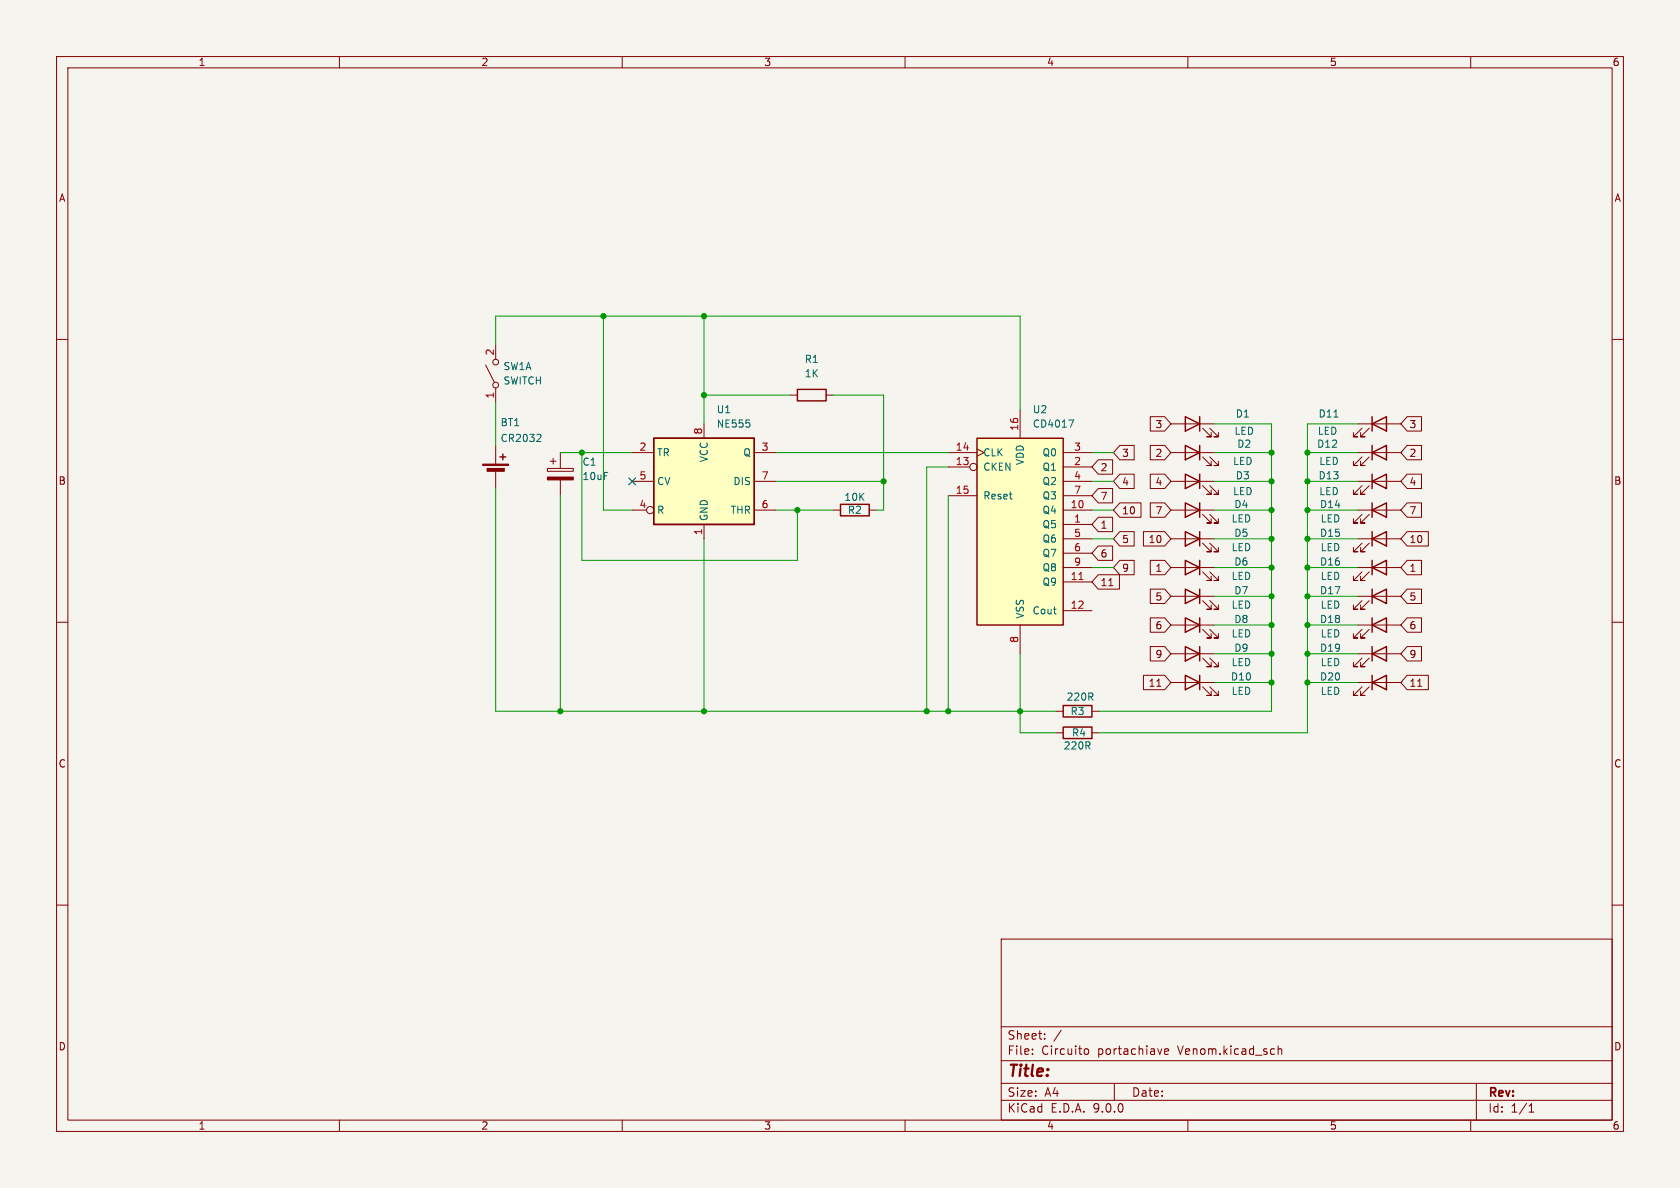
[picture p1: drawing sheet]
<svg xmlns="http://www.w3.org/2000/svg" width="297mm" height="210mm" viewBox="0 0 297 210" stroke-linecap="round" stroke-linejoin="round" font-family="sans-serif">
<path d="M0 0h297v210h-297z" fill="#f5f4ef" stroke="#f5f4ef" stroke-width=".18"/>
<g fill="none" stroke="#840000" stroke-width=".18">
<path d="M10 10h277v190h-277zM12 12h273v186h-273zM60 10v2M110 10v2M160 10v2M210 10v2M260 10v2M10 60h2M207 74.9h7.6M212.6 75.7l1.5 1.5h-.7h.7v-.7M213.9 75.7l1.5 1.5h-.8h.8v-.7M240 74.9h7.6"/>
<path d="M240.8 75.7l-1.5 1.5h.7h-.7v-.7M242.1 75.7l-1.6 1.5h.8h-.8v-.7M285 60h2M147.3 90.2h1.3M153.7 90.2h1.2M207 95.3h7.6M207 90.2h7.6M207 80h7.6M207 85.1h7.6M212.6 96l1.5 1.5h-.7h.7v-.7M212.6 80.8l1.5 1.5h-.7h.7v-.8M212.6 85.9l1.5 1.5h-.7h.7v-.8"/>
<path d="M212.6 90.9l1.5 1.6h-.7h.7v-.8M213.9 96l1.5 1.5h-.8h.8v-.7M213.9 80.8l1.5 1.5h-.8h.8v-.8M213.9 85.9l1.5 1.5h-.8h.8v-.8M213.9 90.9l1.5 1.6h-.8h.8v-.8M10 110h2M207 100.3h7.6M207 105.4h7.6M207 110.5h7.6M207 115.6h7.6M212.6 101.1l1.5 1.5h-.7h.7v-.7M212.6 106.2l1.5 1.5h-.7h.7v-.8"/>
<path d="M212.6 111.3l1.5 1.5h-.7h.7v-.8M212.6 116.3l1.5 1.6h-.7h.7v-.8M213.9 101.1l1.5 1.5h-.8h.8v-.7M213.9 106.2l1.5 1.5h-.8h.8v-.8M213.9 111.3l1.5 1.5h-.8h.8v-.8M213.9 116.3l1.5 1.6h-.8h.8v-.8M240 110.5h7.6M240.8 111.3l-1.5 1.5h.7h-.7v-.8M242.1 111.3l-1.6 1.5h.8h-.8v-.8M285 110h2M186.7 125.7h1.3M186.7 129.5h1.3"/>
<path d="M193 125.7h1.3M193 129.5h1.3M207 120.7h7.6M212.6 121.4l1.5 1.5h-.7h.7v-.7M213.9 121.4l1.5 1.5h-.8h.8v-.7M10 160h2M177 166h108v32h-108zM285 160h2M60 198v2M110 198v2M160 198v2M177 194.5h108"/>
<path d="M177 191.5h108M177 187.5h108M177 181.5h108M182.5 186.3v.1M182.5 185.5v.1M184.7 183.6v.1M184.7 182.8v.1M187.6 182.1l-1.3 2M191.8 185.5l.4-.1 .3 .3v.4l-.2 .2h-.5M197 191.5v3M205.9 185.9l.7-.1-.1-.3-.4-.1-.2 .2 .1 .7h.5M210 198v2"/>
<path d="M226 185.5l.2-.1 .3 .1 .1 .9M226 184.9v1.5M260 198v2M261 191.5v6.5M270.3 196.6h.9M270.3 195.5l.4-.4v1.5"/>
</g>
<g fill="none" stroke="#840000" stroke-width=".25">
<path d="M209.5 73.7l2.6 1.2-2.6 1.3zM209.5 78.7l2.6 1.3-2.6 1.3zM212.1 73.7v2.5M212.1 78.7v2.6M242.6 74.9l2.5-1.2v2.5zM242.6 73.7v2.5M148.6 89.2h5.1v2h-5.1zM209.5 94l2.6 1.3-2.6 1.2zM209.5 99.1l2.6 1.2-2.6 1.3zM209.5 83.8l2.6 1.3-2.6 1.3zM209.5 88.9l2.6 1.3-2.6 1.2zM212.1 83.8v2.6"/>
<path d="M212.1 88.9v2.5M212.1 94v2.5M212.1 99.1v2.5M209.5 104.1l2.6 1.3-2.6 1.3zM209.5 109.2l2.6 1.3-2.6 1.3zM209.5 114.3l2.6 1.3-2.6 1.2zM209.5 119.4l2.6 1.3-2.6 1.2zM212.1 104.1v2.6M212.1 109.2v2.6M212.1 114.3v2.5M212.1 119.4v2.5M242.6 110.5l2.5-1.3v2.6z"/>
<path d="M242.6 109.2v2.6M188 124.7h5v2h-5zM188 128.5h5v2.1h-5z"/>
</g>
<path d="M235.8 73.7h.8" fill="none" stroke="#006464" stroke-width=".18"/>
<path d="M172.7 77.5h15.3v33h-15.3z" fill="#ffffc2"/>
<g fill="none" stroke="#840000" stroke-width=".25">
<path d="M141 68.8h5v2.1h-5zM172.7 77.5h15.3v33h-15.3zM242.6 78.7v2.6M242.6 80l2.5-1.3v2.6zM242.6 95.3l2.5-1.3v2.5zM242.6 90.2l2.5-1.3v2.5zM242.6 85.1l2.5-1.3v2.6zM242.6 83.8v2.6M242.6 88.9v2.5M242.6 94v2.5M242.6 99.1v2.5M242.6 105.4l2.5-1.3v2.6z"/>
<path d="M242.6 100.3l2.5-1.2v2.5zM242.6 115.6l2.5-1.3v2.5zM242.6 104.1v2.6M242.6 114.3v2.5M242.6 119.4v2.5M242.6 120.7l2.5-1.3v2.5z"/>
</g>
<g fill="none" stroke="#840000" stroke-width=".18">
<path d="M139.7 69.9h1.3M146 69.9h1.3M172.7 79.4l1.3 .6-1.3 .6M180.3 72.4v5.1M96.8 82.8h4.5v.5h-4.5zM97.3 81.5h1M97.8 81v1M99.1 80v2.8M99.1 84.8v2.8M167.6 80h5.1M167.6 82.6h3.8M167.6 87.6h5.1"/>
<path d="M188 80h5M188 82.6h5M188 87.6h5M188 85.1h5M188 90.2h5M188 92.7h5M188 95.3h5M188 97.8h5M240 80h7.6M240 85.1h7.6M240 90.2h7.6M240 95.3h7.6"/>
<path d="M240.8 80.8l-1.5 1.5h.7h-.7v-.8M240.8 96l-1.5 1.5h.7h-.7v-.7M240.8 90.9l-1.5 1.6h.7h-.7v-.8M240.8 85.9l-1.5 1.5h.7h-.7v-.8M242.1 80.8l-1.6 1.5h.8h-.8v-.8M242.1 96l-1.6 1.5h.8h-.8v-.7M242.1 90.9l-1.6 1.6h.8h-.8v-.8M242.1 85.9l-1.6 1.5h.8h-.8v-.8M180.3 110.5v5.1M188 100.3h5M188 102.9h5M188 108h5"/>
<path d="M240 100.3h7.6M240 105.4h7.6M240 115.6h7.6M240.8 106.2l-1.5 1.5h.7h-.7v-.8M240.8 101.1l-1.5 1.5h.7h-.7v-.7M240.8 116.3l-1.5 1.6h.7h-.7v-.8M242.1 106.2l-1.6 1.5h.8h-.8v-.8M242.1 101.1l-1.6 1.5h.8h-.8v-.7M242.1 116.3l-1.6 1.6h.8h-.8v-.8M240 120.7h7.6M240.8 121.4l-1.5 1.5h.7h-.7v-.7M242.1 121.4l-1.6 1.5h.8h-.8v-.7"/>
<circle cx="172.1" cy="82.5" r=".63"/>
</g>
<path d="M190.7 102.5h.8" fill="none" stroke="#a90000" stroke-width=".18"/>
<path d="M188.9 74.2h.9l-.6 1.3" fill="none" stroke="#006464" stroke-width=".18"/>
<path d="M96.8 84.3h4.5v.5h-4.5z" fill="#840000" stroke="#840000" stroke-width=".18"/>
<path d="M115.6 77.5h17.7v15.2h-17.7z" fill="#ffffc2"/>
<path d="M115.6 77.5h17.7v15.2h-17.7zM88.4 80.8h1M88.9 80.3v1" fill="none" stroke="#840000" stroke-width=".25"/>
<g fill="none" stroke="#840000" stroke-width=".18">
<path d="M85.9 64.5l1.5 3.1M87.6 61v2.5M87.6 68.6v2.5M87.6 78.7v3.3M124.5 74.9v2.6M198 78.7h2.5v2.6h-2.5l-1.2-1.3zM203.4 73.7h2.5l1.1 1.2-1.1 1.3h-2.5zM203.4 78.7h2.5l1.1 1.3-1.1 1.3h-2.5zM248.8 73.7h2.5v2.5h-2.5l-1.2-1.3zM248.8 78.7h2.5v2.6h-2.5l-1.2-1.3zM87.6 83.1v3.3M111.8 80h3.8"/>
<path d="M111.8 85.1h3.8M111.8 90.2h2.5M124.5 92.7v2.6M133.3 80h3.9M133.3 85.1h3.9M133.3 90.2h3.9M194.2 91.4h2.5v2.6h-2.5l-1.2-1.3zM194.2 81.3h2.5v2.5h-2.5l-1.2-1.2zM194.2 86.4h2.5v2.5h-2.5l-1.2-1.3zM194.2 96.5h2.5v2.6h-2.5l-1.2-1.3zM198 94h2.5v2.5h-2.5l-1.2-1.2zM198 88.9h3.7v2.5h-3.7l-1.2-1.2z"/>
<path d="M198 83.8h2.5v2.6h-2.5l-1.2-1.3zM198 99.1h2.5v2.5h-2.5l-1.2-1.3zM202.1 94h3.8l1.1 1.3-1.1 1.2h-3.8zM203.4 88.9h2.5l1.1 1.3-1.1 1.2h-2.5zM203.4 83.8h2.5l1.1 1.3-1.1 1.3h-2.5zM203.4 99.1h2.5l1.1 1.2-1.1 1.3h-2.5zM248.8 94h3.7v2.5h-3.7l-1.2-1.2zM248.8 83.8h2.5v2.6h-2.5l-1.2-1.3zM248.8 88.9h2.5v2.5h-2.5l-1.2-1.2zM248.8 99.1h2.5v2.5h-2.5l-1.2-1.3zM194.2 101.6h3.7v2.5h-3.7l-1.2-1.2zM196 103.5h.7"/>
<path d="M202.1 119.4h3.8l1.1 1.3-1.1 1.2h-3.8zM203.4 109.2h2.5l1.1 1.3-1.1 1.3h-2.5zM203.4 104.1h2.5l1.1 1.3-1.1 1.3h-2.5zM203.4 114.3h2.5l1.1 1.3-1.1 1.2h-2.5zM248.8 109.2h2.5v2.6h-2.5l-1.2-1.3zM248.8 104.1h2.5v2.6h-2.5l-1.2-1.3zM248.8 119.4h3.7v2.5h-3.7l-1.2-1.2zM248.8 114.3h2.5v2.5h-2.5l-1.2-1.2zM204.5 121.3h.7M250.6 121.3h.8"/>
<circle cx="87.6" cy="64" r=".51"/>
<circle cx="87.6" cy="68.1" r=".51"/>
<circle cx="114.9" cy="90.2" r=".63"/>
</g>
<path d="M95.4 76.8l.2 .2v.3l-.7 .7h.7M132.5 74.8v.6" fill="none" stroke="#006464" stroke-width=".18"/>
<g fill="#840000" stroke="#840000" stroke-width=".18">
<path d="M85.3 82h4.6v.3h-4.6z"/>
<path d="M86.1 82.8h3.1v.5h-3.1z"/>
</g>
<g fill="none" stroke="#009600" stroke-width=".18">
<path d="M106.7 55.9v34.3h5.1M124.5 55.9v19M87.6 61v-5.1h92.7v16.5M87.6 71.1v7.6M124.5 69.9h15.2M147.3 69.9h8.9v20.3h-1.3M214.6 74.9h10.2v50.8h-30.5M240 74.9h-8.9v54.6h-36.8M87.6 86.4v39.3h99.1M99.1 80h12.7M99.1 87.6v38.1M102.9 80v19.1h38.1v-8.9"/>
<path d="M124.5 95.3v30.4M137.2 80h30.4M137.2 85.1h19M137.2 90.2h10.1M167.6 82.6h-3.8v43.1M167.6 87.6v38.1M193 80h3.8M193 85.1h3.8M193 90.2h3.8M193 95.3h3.8M214.6 80h10.2M214.6 85.1h10.2"/>
<path d="M214.6 90.2h10.2M214.6 95.3h10.2M231.1 80h8.9M231.1 85.1h8.9M231.1 90.2h8.9M231.1 95.3h8.9M180.3 115.6v13.9h6.4M193 100.3h3.8M214.6 100.3h10.2M214.6 105.4h10.2M214.6 115.6h10.2M214.6 110.5h10.2"/>
<path d="M231.1 100.3h8.9M231.1 105.4h8.9M231.1 115.6h8.9M231.1 110.5h8.9M214.6 120.7h10.2M231.1 120.7h8.9"/>
</g>
<path d="M111.2 84.5l1.2 1.2M112.4 84.5l-1.2 1.2" fill="none" stroke="#000084" stroke-width=".18"/>
<g fill="#009600" stroke="#009600" stroke-width=".18">
<circle cx="141" cy="90.2" r=".46"/>
<circle cx="167.6" cy="125.7" r=".46"/>
<circle cx="180.3" cy="125.7" r=".46"/>
<circle cx="163.8" cy="125.7" r=".46"/>
<circle cx="156.2" cy="85.1" r=".46"/>
<circle cx="224.8" cy="105.4" r=".46"/>
<circle cx="224.8" cy="110.5" r=".46"/>
<circle cx="224.8" cy="80" r=".46"/>
<circle cx="224.8" cy="90.2" r=".46"/>
<circle cx="224.8" cy="85.1" r=".46"/>
<circle cx="231.1" cy="90.2" r=".46"/>
<circle cx="231.1" cy="95.3" r=".46"/>
<circle cx="224.8" cy="95.3" r=".46"/>
<circle cx="231.1" cy="80" r=".46"/>
<circle cx="231.1" cy="85.1" r=".46"/>
<circle cx="224.8" cy="100.3" r=".46"/>
<circle cx="231.1" cy="105.4" r=".46"/>
<circle cx="231.1" cy="100.3" r=".46"/>
<circle cx="231.1" cy="110.5" r=".46"/>
<circle cx="231.1" cy="120.7" r=".46"/>
<circle cx="224.8" cy="120.7" r=".46"/>
<circle cx="224.8" cy="115.6" r=".46"/>
<circle cx="231.1" cy="115.6" r=".46"/>
<circle cx="99.1" cy="125.7" r=".46"/>
<circle cx="124.5" cy="125.7" r=".46"/>
<circle cx="124.5" cy="55.9" r=".46"/>
<circle cx="124.5" cy="69.9" r=".46"/>
<circle cx="106.7" cy="55.9" r=".46"/>
<circle cx="102.9" cy="80" r=".46"/>
</g>
<text font-size="2.8" fill="#840000" x="178" y="190.9">Title:</text>
<g font-size="2.1" fill="#840000">
<text x="178" y="184">Sheet:</text>
<text x="178" y="186.7">File:</text>
<text x="184.1" y="186.7">Circuito</text>
<text x="194.1" y="186.7">portachiave</text>
<text x="208.4" y="186.7">Venom.kicad_sch</text>
<text x="178" y="196.9">KiCad</text>
<text x="178" y="194.1">Size:</text>
<text x="184.7" y="194.1">A4</text>
<text x="185.7" y="196.9">E.D.A.</text>
<text x="193.3" y="196.9">9.0.0</text>
<text x="200" y="194.1">Date:</text>
<text x="263" y="194.3">Rev:</text>
<text x="263" y="196.9">Id:</text>
<text x="267.1" y="196.9">1/1</text>
</g>
<g font-size="1.8" fill="#840000">
<text x="35" y="11.9">1</text>
<text x="85" y="11.9">2</text>
<text x="135" y="11.9">3</text>
<text x="185" y="11.9">4</text>
<text x="235" y="11.9">5</text>
<text x="285" y="11.9">6</text>
<text x="10.3" y="35.9">A</text>
<text x="285.3" y="35.9">A</text>
<text x="204.2" y="75.9">3</text>
<text x="249.1" y="75.9">3</text>
<text x="194.5" y="83.5">2</text>
<text x="198.3" y="81">3</text>
<text x="204.2" y="81">2</text>
<text x="249.1" y="81">2</text>
<text x="10.3" y="85.9">B</text>
<text x="194.5" y="88.6">7</text>
<text x="198.3" y="86">4</text>
<text x="204.2" y="86">4</text>
<text x="249.1" y="86">4</text>
<text x="285.3" y="85.9">B</text>
<text x="194.5" y="93.7">1</text>
<text x="198.3" y="91.1">10</text>
<text x="204.2" y="91.1">7</text>
<text x="249.1" y="91.1">7</text>
<text x="194.5" y="98.7">6</text>
<text x="198.3" y="96.2">5</text>
<text x="198.3" y="101.3">9</text>
<text x="203" y="96.2">10</text>
<text x="204.2" y="101.3">1</text>
<text x="249.1" y="96.2">10</text>
<text x="249.1" y="101.3">1</text>
<text x="194.5" y="103.8">11</text>
<text x="204.2" y="106.4">5</text>
<text x="249.1" y="106.4">5</text>
<text x="204.2" y="111.4">6</text>
<text x="249.1" y="111.4">6</text>
<text x="204.2" y="116.5">9</text>
<text x="249.1" y="116.5">9</text>
<text x="203" y="121.6">11</text>
<text x="249.1" y="121.6">11</text>
<text x="10.3" y="135.9">C</text>
<text x="285.3" y="135.9">C</text>
<text x="10.3" y="185.9">D</text>
<text x="285.3" y="185.9">D</text>
<text x="35" y="199.9">1</text>
<text x="85" y="199.9">2</text>
<text x="135" y="199.9">3</text>
<text x="185" y="199.9">4</text>
<text x="235" y="199.9">5</text>
<text x="285" y="199.9">6</text>
</g>
<g font-size="1.8" fill="#a90000">
<text x="87.4" y="62.9" transform="rotate(-90 87.4 62.9)">2</text>
<text x="87.4" y="70.6" transform="rotate(-90 87.4 70.6)">1</text>
<text x="124.2" y="76.9" transform="rotate(-90 124.2 76.9)">8</text>
<text x="180.1" y="76.2" transform="rotate(-90 180.1 76.2)">16</text>
<text x="113" y="79.8">2</text>
<text x="134.5" y="79.8">3</text>
<text x="168.9" y="79.8">14</text>
<text x="168.9" y="82.3">13</text>
<text x="189.8" y="79.8">3</text>
<text x="189.8" y="82.3">2</text>
<text x="113" y="84.8">5</text>
<text x="113" y="89.9">4</text>
<text x="134.5" y="84.8">7</text>
<text x="134.5" y="89.9">6</text>
<text x="168.9" y="87.4">15</text>
<text x="189.2" y="89.9">10</text>
<text x="189.8" y="84.8">4</text>
<text x="189.8" y="87.4">7</text>
<text x="124.2" y="94.7" transform="rotate(-90 124.2 94.7)">1</text>
<text x="189.8" y="92.5">1</text>
<text x="189.8" y="95">5</text>
<text x="189.8" y="97.5">6</text>
<text x="189.8" y="100.1">9</text>
<text x="189.2" y="102.6">11</text>
<text x="189.2" y="107.7">12</text>
<text x="180.1" y="113.7" transform="rotate(-90 180.1 113.7)">8</text>
</g>
<g font-size="1.8" fill="#006464">
<text x="88.9" y="65.6">SW1A</text>
<text x="142.2" y="64.4">R1</text>
<text x="88.9" y="68.2">SWITCH</text>
<text x="142.2" y="66.9">1K</text>
<text x="88.4" y="75.5">BT1</text>
<text x="126.6" y="73.3">U1</text>
<text x="126.6" y="75.8">NE555</text>
<text x="182.5" y="73.3">U2</text>
<text x="182.5" y="75.8">CD4017</text>
<text x="218.1" y="77.1">LED</text>
<text x="218.4" y="74">D1</text>
<text x="232.9" y="77.1">LED</text>
<text x="233" y="74">D11</text>
<text x="88.4" y="78.3">CR2032</text>
<text x="102.9" y="82.5">C1</text>
<text x="116.1" y="80.9">TR</text>
<text x="125.3" y="81.8" transform="rotate(-90 125.3 81.8)">VCC</text>
<text x="131.3" y="80.9">Q</text>
<text x="173.7" y="80.9">CLK</text>
<text x="173.7" y="83.4">CKEN</text>
<text x="181.2" y="82.3" transform="rotate(-90 181.2 82.3)">VDD</text>
<text x="184.2" y="80.9">Q0</text>
<text x="184.2" y="83.4">Q1</text>
<text x="217.9" y="82.4">LED</text>
<text x="218.6" y="79.3">D2</text>
<text x="232.7" y="79.3">D12</text>
<text x="233.1" y="82.4">LED</text>
<text x="102.9" y="85.1">10uF</text>
<text x="116.1" y="86">CV</text>
<text x="129.6" y="86">DIS</text>
<text x="149.2" y="88.7">10K</text>
<text x="173.7" y="88.5">Reset</text>
<text x="184.2" y="86">Q2</text>
<text x="184.2" y="88.5">Q3</text>
<text x="217.9" y="87.7">LED</text>
<text x="218.4" y="84.9">D3</text>
<text x="233" y="84.9">D13</text>
<text x="233.1" y="87.7">LED</text>
<text x="116.1" y="91">R</text>
<text x="125.3" y="92.2" transform="rotate(-90 125.3 92.2)">GND</text>
<text x="129.1" y="91">THR</text>
<text x="149.8" y="91">R2</text>
<text x="184.2" y="91">Q4</text>
<text x="184.2" y="93.6">Q5</text>
<text x="217.6" y="92.6">LED</text>
<text x="218.1" y="95.1">D5</text>
<text x="218.1" y="90">D4</text>
<text x="233.3" y="95.1">D15</text>
<text x="233.3" y="90">D14</text>
<text x="233.4" y="92.6">LED</text>
<text x="184.2" y="96.1">Q6</text>
<text x="184.2" y="98.7">Q7</text>
<text x="184.2" y="101.2">Q8</text>
<text x="217.6" y="97.6">LED</text>
<text x="218.1" y="100.2">D6</text>
<text x="233.3" y="100.2">D16</text>
<text x="233.4" y="97.6">LED</text>
<text x="184.2" y="103.7">Q9</text>
<text x="217.6" y="102.7">LED</text>
<text x="217.6" y="107.8">LED</text>
<text x="218.1" y="105.3">D7</text>
<text x="233.3" y="105.3">D17</text>
<text x="233.4" y="107.8">LED</text>
<text x="233.4" y="102.7">LED</text>
<text x="181.2" y="109.5" transform="rotate(-90 181.2 109.5)">VSS</text>
<text x="182.4" y="108.8">Cout</text>
<text x="217.6" y="112.9">LED</text>
<text x="218.1" y="110.3">D8</text>
<text x="233.3" y="110.3">D18</text>
<text x="233.4" y="112.9">LED</text>
<text x="217.6" y="118">LED</text>
<text x="218.1" y="115.4">D9</text>
<text x="233.3" y="115.4">D19</text>
<text x="233.4" y="118">LED</text>
<text x="188.5" y="124.1">220R</text>
<text x="217.5" y="120.5">D10</text>
<text x="217.6" y="123">LED</text>
<text x="233.3" y="120.5">D20</text>
<text x="233.4" y="123">LED</text>
<text x="189.2" y="126.6">R3</text>
<text x="189.4" y="130.4">R4</text>
<text x="187.9" y="132.7">220R</text>
</g>
</svg>
